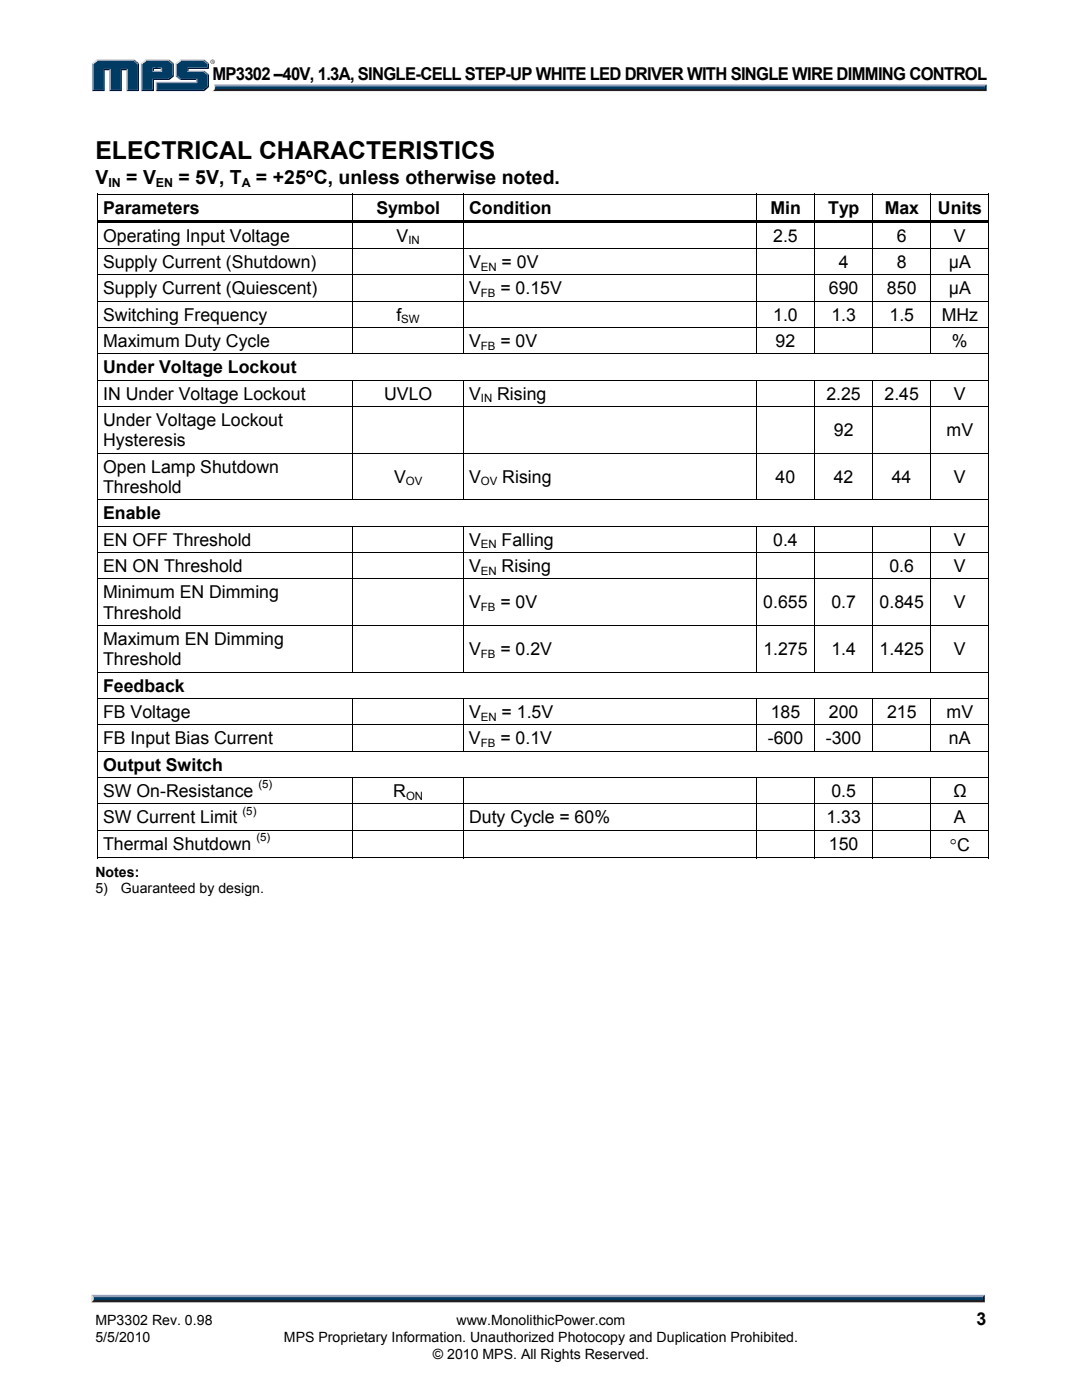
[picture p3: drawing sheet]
<svg xmlns="http://www.w3.org/2000/svg" width="216mm" height="279mm" viewBox="0 0 216 279" stroke-linecap="round" stroke-linejoin="round" font-family="sans-serif">
<path d="M18.7 259.2h177.4l.4 .7h-178.3z" fill="#231f20"/>
<path d="M18.3 258.4h178.2l-.4 .8h-177.4z" fill="#94a0b9"/>
<path d="M196.5 258.4v1.5l-.4-.4v-.6z" fill="#001339"/>
<path d="M18.7 258.9h177.4v.6h-177.4z" fill="#003b63"/>
<path d="M18.2 258.4l.5 .5v.5l-.5 .5z" fill="#dcddde"/>
<path d="M42.7 16.9h154.2l-.4 .6h-153.6z" fill="#94a0b9"/>
<path d="M42.9 17.5h153.6l.4 .7h-154.6l.4-.3z" fill="#231f20"/>
<path d="M196.5 17.3l.4-.4v1.3l-.4-.4z" fill="#001339"/>
<path d="M42.9 17.3h153.6v.5h-153.7z" fill="#003b63"/>
<path d="M42.7 16.9l.2 .5a.79 .79 0 0 1-.6 .8l.1-.1a1.24 1.24 0 0 0 .3-1.2z" fill="#dcddde"/>
<path d="M30.4 14.4l.3-.3h1.4l.2 .3z" fill="#94a0b9"/>
<g fill="#003b63">
<path d="M18.6 12.8l.8-.6h7.3l.8 .6v5.1h-2v-4.1h-1.5v4.1h-1.9v-4.1h-1.5v4.1h-2z"/>
<path d="M28.4 12.8l.8-.6h2.1v1.3h-.9v.9h1.9v-.9h-1.2v-1.3h2.5l.8 .6v2.3l-.8 .6h-3.2v2.2h-2z"/>
<path d="M31.3 16.6h8v-.9h-3.2l-.8-.6v-2.3l.8-.6h4.5l.8 .6v.7h-4v.9h3.2l.8 .6v2.2l-.8 .7h-9.3z"/>
</g>
<path d="M36 12h4.8" fill="none" stroke="#94a0b9" stroke-width=".27"/>
<path d="M35.1 12.6l.9-.7 .1 .3-.8 .6z" fill="#dcddde"/>
<path d="M35.2 12.6v2.7" fill="none" stroke="#94a0b9" stroke-width=".27"/>
<path d="M35.1 15.3l.2-.2 .8 .6-.1 .3z" fill="#547194"/>
<path d="M36 15.8h3.4" fill="none" stroke="#001339" stroke-width=".27"/>
<g fill="#94a0b9">
<path d="M31.1 16.3h8v-.3l.3-.3v.9h-8.1z"/>
<path d="M31.1 16.3l.2 .3v1.3l-.2 .3z"/>
</g>
<path d="M37.4 13.5h4v-.7l.3-.2v1.2h-4.1v.3l-.2 .3z" fill="#001339"/>
<path d="M37.4 14.2h3.4" fill="none" stroke="#94a0b9" stroke-width=".27"/>
<path d="M40.8 14.1l.9 .7-.3 .2-.8-.6z" fill="#547194"/>
<g fill="#001339">
<path d="M31.1 18.2l.2-.3h9.3l.8-.7v-2.2l.3-.2v2.6l-.9 .8z"/>
<path d="M30.4 15.7h3.2l.8-.6v-2.3l.3-.2v2.7l-.9 .7h-3.1v2.2h-2.6l.3-.3h2z"/>
</g>
<path d="M33.8 11.9l.9 .7-.3 .2-.8-.6z" fill="#547194"/>
<path d="M29 12h4.8" fill="none" stroke="#94a0b9" stroke-width=".27"/>
<path d="M28.1 12.6l.9-.7 .2 .3-.8 .6z" fill="#dcddde"/>
<path d="M28.2 12.6v5.6" fill="none" stroke="#94a0b9" stroke-width=".27"/>
<path d="M32.1 13.8l.2-.3v.9l-.2-.3z" fill="#94a0b9"/>
<g fill="#001339">
<path d="M30.4 13.5h1.9l-.2 .3h-1.4v.3l-.3 .3z"/>
<path d="M27.5 12.8l.2-.2v5.6h-2.5l.3-.3h2z"/>
</g>
<path d="M26.8 11.9l.9 .7-.2 .2-.8-.6z" fill="#547194"/>
<path d="M19.2 12h7.6" fill="none" stroke="#94a0b9" stroke-width=".27"/>
<path d="M18.4 12.6l.8-.7 .2 .3-.8 .6z" fill="#dcddde"/>
<path d="M18.5 12.6v5.6" fill="none" stroke="#94a0b9" stroke-width=".27"/>
<path d="M20.6 13.8h1.5l-.3 .2h-.9v4.2h-2.5l.2-.3h2z" fill="#001339"/>
<path d="M21.9 13.8v4.4" fill="none" stroke="#94a0b9" stroke-width=".27"/>
<path d="M24 13.8h1.5l-.3 .2h-.9v4.2h-2.5l.3-.3h1.9z" fill="#001339"/>
<path d="M25.3 13.8v4.4" fill="none" stroke="#94a0b9" stroke-width=".27"/>
<path d="M40.8 11.9l.9 .7-.3 .2-.8-.6z" fill="#547194"/>
<path d="M42 12.3a.45 .45 0 0 1 .9 0 .45 .45 0 0 1-.9 0zM42.1 12.3a.37 .37 0 0 0 .7 0 .37 .37 0 0 0-.7 0zM42.3 12.1l.3 .1v.4l-.2-.2-.1 .2zM42.3 12.2v.1h.2z" fill="#231f20"/>
<g fill="#000">
<path d="M19.5 38.7h.1v.6h-.1zM70.3 38.7h.1v.6h-.1zM92.5 38.7h.1v.6h-.1zM150.9 38.7h.1v.6h-.1zM162.5 38.7h.1v.6h-.1zM174.1 38.7h.1v.6h-.1zM185.7 38.7h.1v.6h-.1zM197.3 38.7h.1v.6h-.1zM197.3 38.7h.1v.1h-.1zM19.5 43.9h.1v1.1h-.1zM19.5 49.5h.1v.7h-.1zM19.5 54.8h.1v.7h-.1z"/>
<path d="M19.6 43.9h50.7v.5h-50.7zM70.3 44.5h.1v.5h-.1zM70.3 43.9h22.2v.5h-22.2zM70.3 49.5h.1v.7h-.1zM70.3 54.8h.1v.7h-.1zM92.5 44.5h.1v.5h-.1zM92.5 43.9h58.4v.5h-58.4zM92.5 49.5h.1v.7h-.1zM92.5 54.8h.1v.7h-.1zM150.9 44.5h.1v.5h-.1zM150.9 43.9h11.6v.5h-11.6zM150.9 49.5h.1v.7h-.1z"/>
<path d="M150.9 54.8h.1v.7h-.1zM162.5 44.5h.1v.5h-.1zM162.5 43.9h11.6v.5h-11.6zM162.5 49.5h.1v.7h-.1zM162.5 54.8h.1v.7h-.1zM174.1 44.5h.1v.5h-.1zM174.1 43.9h11.6v.5h-11.6zM174.1 49.5h.1v.7h-.1zM174.1 54.8h.1v.7h-.1zM185.7 44.5h.1v.5h-.1zM185.7 43.9h11.6v.5h-11.6zM185.7 49.5h.1v.7h-.1z"/>
<path d="M185.7 54.8h.1v.7h-.1zM197.3 43.9h.1v1.1h-.1zM197.3 49.5h.1v.7h-.1zM197.3 54.8h.1v.7h-.1zM19.5 60h.1v.7h-.1zM19.5 65.3h.1v.7h-.1zM19.5 70.5h.1v.7h-.1zM19.5 75.8h.1v.7h-.1zM70.3 60h.1v.7h-.1zM70.3 65.3h.1v.7h-.1zM70.3 75.8h.1v.7h-.1zM92.5 60h.1v.7h-.1z"/>
<path d="M92.5 65.3h.1v.7h-.1zM92.5 75.8h.1v.7h-.1zM150.9 60h.1v.7h-.1zM150.9 65.3h.1v.7h-.1zM150.9 75.8h.1v.7h-.1zM162.5 60h.1v.7h-.1zM162.5 65.3h.1v.7h-.1zM162.5 75.8h.1v.7h-.1zM174.1 60h.1v.7h-.1zM174.1 65.3h.1v.7h-.1zM174.1 75.8h.1v.7h-.1zM185.7 60h.1v.7h-.1z"/>
<path d="M185.7 65.3h.1v.7h-.1zM185.7 75.8h.1v.7h-.1zM197.3 60h.1v.7h-.1zM197.3 65.3h.1v.7h-.1zM197.3 70.5h.1v.7h-.1zM197.3 75.8h.1v.7h-.1zM19.5 81h.1v.7h-.1zM19.5 90.4h.1v.7h-.1zM70.3 81h.1v.7h-.1zM70.3 90.4h.1v.7h-.1zM92.5 81h.1v.7h-.1zM92.5 90.4h.1v.7h-.1z"/>
<path d="M150.9 81h.1v.7h-.1zM150.9 90.4h.1v.7h-.1zM162.5 81h.1v.7h-.1zM162.5 90.4h.1v.7h-.1zM174.1 81h.1v.7h-.1zM174.1 90.4h.1v.7h-.1zM185.7 81h.1v.7h-.1zM185.7 90.4h.1v.7h-.1zM197.3 81h.1v.7h-.1zM197.3 90.4h.1v.7h-.1zM19.5 99.7h.1v.7h-.1zM19.5 104.9h.1v.7h-.1z"/>
<path d="M19.5 110.2h.1v.7h-.1zM19.5 115.4h.1v.7h-.1zM70.3 104.9h.1v.7h-.1zM70.3 110.2h.1v.7h-.1zM70.3 115.4h.1v.7h-.1zM92.5 104.9h.1v.7h-.1zM92.5 110.2h.1v.7h-.1zM92.5 115.4h.1v.7h-.1zM150.9 104.9h.1v.7h-.1zM150.9 110.2h.1v.7h-.1zM150.9 115.4h.1v.7h-.1zM162.5 104.9h.1v.7h-.1z"/>
<path d="M162.5 110.2h.1v.7h-.1zM162.5 115.4h.1v.7h-.1zM174.1 104.9h.1v.7h-.1zM174.1 110.2h.1v.7h-.1zM174.1 115.4h.1v.7h-.1zM185.7 104.9h.1v.7h-.1zM185.7 110.2h.1v.7h-.1zM185.7 115.4h.1v.7h-.1zM197.3 99.7h.1v.7h-.1zM197.3 104.9h.1v.7h-.1zM197.3 110.2h.1v.7h-.1zM197.3 115.4h.1v.7h-.1z"/>
<path d="M19.5 124.8h.1v.7h-.1zM19.5 134.1h.1v.7h-.1zM70.3 124.8h.1v.7h-.1zM92.5 124.8h.1v.7h-.1zM150.9 124.8h.1v.7h-.1zM162.5 124.8h.1v.7h-.1zM174.1 124.8h.1v.7h-.1zM185.7 124.8h.1v.7h-.1zM197.3 124.8h.1v.7h-.1zM197.3 134.1h.1v.7h-.1zM19.5 139.3h.1v.7h-.1zM19.5 144.6h.1v.7h-.1z"/>
<path d="M19.5 149.8h.1v.7h-.1zM19.5 155.1h.1v.7h-.1zM70.3 139.3h.1v.7h-.1zM70.3 144.6h.1v.7h-.1zM70.3 155.1h.1v.7h-.1zM92.5 139.3h.1v.7h-.1zM92.5 144.6h.1v.7h-.1zM92.5 155.1h.1v.7h-.1zM150.9 139.3h.1v.7h-.1zM150.9 144.6h.1v.7h-.1zM150.9 155.1h.1v.7h-.1zM162.5 139.3h.1v.7h-.1z"/>
<path d="M162.5 144.6h.1v.7h-.1zM162.5 155.1h.1v.7h-.1zM174.1 139.3h.1v.7h-.1zM174.1 144.6h.1v.7h-.1zM174.1 155.1h.1v.7h-.1zM185.7 139.3h.1v.7h-.1zM185.7 144.6h.1v.7h-.1zM185.7 155.1h.1v.7h-.1zM197.3 139.3h.1v.7h-.1zM197.3 144.6h.1v.7h-.1zM197.3 149.8h.1v.7h-.1zM197.3 155.1h.1v.7h-.1z"/>
<path d="M19.5 160.4h.1v.7h-.1zM19.5 165.6h.1v.7h-.1zM70.3 160.4h.1v.7h-.1zM70.3 165.6h.1v.7h-.1zM92.5 160.4h.1v.7h-.1zM92.5 165.6h.1v.7h-.1zM150.9 160.4h.1v.7h-.1zM150.9 165.6h.1v.7h-.1zM162.5 160.4h.1v.7h-.1zM162.5 165.6h.1v.7h-.1zM174.1 160.4h.1v.7h-.1zM174.1 165.6h.1v.7h-.1z"/>
<path d="M185.7 160.4h.1v.7h-.1zM185.7 165.6h.1v.7h-.1zM197.3 160.4h.1v.7h-.1zM197.3 165.6h.1v.7h-.1zM197.3 171.1h.1v.2h-.1z"/>
</g>
<g fill="none" stroke="#000" stroke-width=".2">
<path d="M19.5 38.7h50.8M19.5 39.3v4.6M70.3 39.3v4.6M70.4 38.7h22.1M92.6 39.3v4.6M92.6 38.7h58.3M151 39.3v4.6M151 38.7h11.5M162.5 39.3v4.6M162.6 38.7h11.5M174.2 39.3v4.6M174.2 38.7h11.5"/>
<path d="M185.7 39.3v4.6M185.8 38.7h11.5M197.3 39.3v4.6M19.5 45v4.5M19.5 50.2v4.6M19.5 55.5v4.5M19.6 49.6h50.7M19.6 54.9h50.7M70.3 45v4.5M70.3 50.2v4.6M70.3 55.5v4.5M70.4 49.6h22.1"/>
<path d="M70.4 54.9h22.1M92.6 45v4.5M92.6 50.2v4.6M92.6 55.5v4.5M92.6 49.6h58.3M92.6 54.9h58.3M151 45v4.5M151 50.2v4.6M151 55.5v4.5M151 49.6h11.5M151 54.9h11.5M162.5 45v4.5"/>
<path d="M162.5 50.2v4.6M162.5 55.5v4.5M162.6 49.6h11.5M162.6 54.9h11.5M174.2 45v4.5M174.2 50.2v4.6M174.2 55.5v4.5M174.2 49.6h11.5M174.2 54.9h11.5M185.7 45v4.5M185.7 50.2v4.6M185.7 55.5v4.5"/>
<path d="M185.8 49.6h11.5M185.8 54.9h11.5M197.3 45v4.5M197.3 50.2v4.6M197.3 55.5v4.5M19.5 60.7v4.6M19.5 66v4.5M19.5 71.2v4.6M19.5 76.5v4.5M19.6 60.1h50.7M19.6 65.4h50.7M19.6 70.6h177.7"/>
<path d="M19.6 75.9h50.7M70.3 60.7v4.6M70.3 66v4.5M70.3 76.5v4.5M70.4 60.1h22.1M70.4 65.4h22.1M70.4 75.9h22.1M92.6 60.7v4.6M92.6 66v4.5M92.6 76.5v4.5M92.6 60.1h58.3M92.6 65.4h58.3"/>
<path d="M92.6 75.9h58.3M151 60.7v4.6M151 66v4.5M151 76.5v4.5M151 60.1h11.5M151 65.4h11.5M151 75.9h11.5M162.5 60.7v4.6M162.5 66v4.5M162.5 76.5v4.5M162.6 60.1h11.5M162.6 65.4h11.5"/>
<path d="M162.6 75.9h11.5M174.2 60.7v4.6M174.2 66v4.5M174.2 76.5v4.5M174.2 60.1h11.5M174.2 65.4h11.5M174.2 75.9h11.5M185.7 60.7v4.6M185.7 66v4.5M185.7 76.5v4.5M185.8 60.1h11.5M185.8 65.4h11.5"/>
<path d="M185.8 75.9h11.5M197.3 60.7v4.6M197.3 66v4.5M197.3 71.2v4.6M197.3 76.5v4.5M19.5 81.7v8.7M19.5 91.1v8.6M19.6 81.1h50.7M19.6 90.4h50.7M19.6 99.8h177.7M70.3 81.7v8.7M70.3 91.1v8.6"/>
<path d="M70.4 81.1h22.1M70.4 90.4h22.1M92.6 81.7v8.7M92.6 91.1v8.6M92.6 81.1h58.3M92.6 90.4h58.3M151 81.7v8.7M151 91.1v8.6M151 81.1h11.5M151 90.4h11.5M162.5 81.7v8.7M162.5 91.1v8.6"/>
<path d="M162.6 81.1h11.5M162.6 90.4h11.5M174.2 81.7v8.7M174.2 91.1v8.6M174.2 81.1h11.5M174.2 90.4h11.5M185.7 81.7v8.7M185.7 91.1v8.6M185.8 81.1h11.5M185.8 90.4h11.5M197.3 81.7v8.7M197.3 91.1v8.6"/>
<path d="M19.5 100.4v4.5M19.5 105.6v4.6M19.5 110.9v4.5M19.5 116.1v8.7M19.6 105h50.7M19.6 110.3h50.7M19.6 115.5h50.7M70.3 105.6v4.6M70.3 110.9v4.5M70.3 116.1v8.7M70.4 105h22.1M70.4 110.3h22.1"/>
<path d="M70.4 115.5h22.1M92.6 105.6v4.6M92.6 110.9v4.5M92.6 116.1v8.7M92.6 105h58.3M92.6 110.3h58.3M92.6 115.5h58.3M151 105.6v4.6M151 110.9v4.5M151 116.1v8.7M151 105h11.5M151 110.3h11.5"/>
<path d="M151 115.5h11.5M162.5 105.6v4.6M162.5 110.9v4.5M162.5 116.1v8.7M162.6 105h11.5M162.6 110.3h11.5M162.6 115.5h11.5M174.2 105.6v4.6M174.2 110.9v4.5M174.2 116.1v8.7M174.2 105h11.5M174.2 110.3h11.5"/>
<path d="M174.2 115.5h11.5M185.7 105.6v4.6M185.7 110.9v4.5M185.7 116.1v8.7M185.8 105h11.5M185.8 110.3h11.5M185.8 115.5h11.5M197.3 100.4v4.5M197.3 105.6v4.6M197.3 110.9v4.5M197.3 116.1v8.7M19.5 125.5v8.6"/>
<path d="M19.5 134.8v4.5M19.6 124.8h50.7M19.6 134.2h177.7M19.6 139.4h50.7M70.3 125.5v8.6M70.4 124.8h22.1M70.4 139.4h22.1M92.6 125.5v8.6M92.6 124.8h58.3M92.6 139.4h58.3M151 125.5v8.6M151 124.8h11.5"/>
<path d="M151 139.4h11.5M162.5 125.5v8.6M162.6 124.8h11.5M162.6 139.4h11.5M174.2 125.5v8.6M174.2 124.8h11.5M174.2 139.4h11.5M185.7 125.5v8.6M185.8 124.8h11.5M185.8 139.4h11.5M197.3 125.5v8.6M197.3 134.8v4.5"/>
<path d="M19.5 140v4.6M19.5 145.3v4.5M19.5 150.5v4.6M19.5 155.8v4.6M19.6 144.7h50.7M19.6 149.9h177.7M19.6 155.2h50.7M70.3 140v4.6M70.3 145.3v4.5M70.3 155.8v4.6M70.4 144.7h22.1M70.4 155.2h22.1"/>
<path d="M92.6 140v4.6M92.6 145.3v4.5M92.6 155.8v4.6M92.6 144.7h58.3M92.6 155.2h58.3M151 140v4.6M151 145.3v4.5M151 155.8v4.6M151 144.7h11.5M151 155.2h11.5M162.5 140v4.6M162.5 145.3v4.5"/>
<path d="M162.5 155.8v4.6M162.6 144.7h11.5M162.6 155.2h11.5M174.2 140v4.6M174.2 145.3v4.5M174.2 155.8v4.6M174.2 144.7h11.5M174.2 155.2h11.5M185.7 140v4.6M185.7 145.3v4.5M185.7 155.8v4.6M185.8 144.7h11.5"/>
<path d="M185.8 155.2h11.5M197.3 140v4.6M197.3 145.3v4.5M197.3 150.5v4.6M197.3 155.8v4.6M19.5 171.2h50.8M19.5 161.1v4.5M19.5 166.3v5M19.6 160.4h50.7M19.6 165.7h50.7M70.3 161.1v4.5M70.3 166.3v5"/>
<path d="M70.4 160.4h22.1M70.4 165.7h22.1M70.4 171.2h22.1M92.6 161.1v4.5M92.6 166.3v5M92.6 160.4h58.3M92.6 165.7h58.3M92.6 171.2h58.3M151 161.1v4.5M151 166.3v5M151 160.4h11.5M151 165.7h11.5"/>
<path d="M151 171.2h11.5M162.5 161.1v4.5M162.5 166.3v5M162.6 160.4h11.5M162.6 165.7h11.5M162.6 171.2h11.5M174.2 161.1v4.5M174.2 166.3v5M174.2 160.4h11.5M174.2 165.7h11.5M174.2 171.2h11.5M185.7 161.1v4.5"/>
<path d="M185.7 166.3v5M185.8 160.4h11.5M185.8 165.7h11.5M185.8 171.2h11.5M197.3 161.1v4.5M197.3 166.3v5"/>
</g>
<text font-size="4.9" x="19" y="31.8">ELECTRICAL CHARACTERISTICS</text>
<g font-size="3.9">
<text x="19" y="36.7">V</text>
<text x="25.2" y="36.7">= V</text>
<text x="35.6" y="36.7">= 5V, T</text>
<text x="51.1" y="36.7">= +25°C, unless otherwise noted.</text>
</g>
<g font-size="3.5">
<text x="42.4" y="16">MP3302 –40V, 1.3A, SINGLE-CELL STEP-UP WHITE LED DRIVER WITH SINGLE WIRE DIMMING CONTROL</text>
<text x="20.6" y="42.6">Parameters</text>
<text x="75.1" y="42.6">Symbol</text>
<text x="93.6" y="42.6">Condition</text>
<text x="153.7" y="42.6">Min</text>
<text x="165.3" y="42.6">Typ</text>
<text x="176.5" y="42.6">Max</text>
<text x="187.1" y="42.6">Units</text>
<text x="20.6" y="48.2">Operating Input Voltage</text>
<text x="20.6" y="53.5">Supply Current (Shutdown)</text>
<text x="79.1" y="48.2">V</text>
<text x="93.6" y="53.5">V</text>
<text x="100.1" y="53.5">= 0V</text>
<text x="154.3" y="48.2">2.5</text>
<text x="167.4" y="53.5">4</text>
<text x="179" y="53.5">8</text>
<text x="179" y="48.2">6</text>
<text x="189.3" y="53.5">µA</text>
<text x="190.3" y="48.2">V</text>
<text x="20.6" y="58.7">Supply Current (Quiescent)</text>
<text x="93.6" y="58.7">V</text>
<text x="99.8" y="58.7">= 0.15V</text>
<text x="165.4" y="58.7">690</text>
<text x="177" y="58.7">850</text>
<text x="189.3" y="58.7">µA</text>
<text x="20.6" y="64">Switching Frequency</text>
<text x="79.1" y="64">f</text>
<text x="154.3" y="64">1.0</text>
<text x="165.9" y="64">1.3</text>
<text x="177.5" y="64">1.5</text>
<text x="187.9" y="64">MHz</text>
<text x="20.6" y="69.2">Maximum Duty Cycle</text>
<text x="93.6" y="69.2">V</text>
<text x="99.8" y="69.2">= 0V</text>
<text x="154.8" y="69.2">92</text>
<text x="190" y="69.2">%</text>
<text x="20.6" y="74.5">Under Voltage Lockout</text>
<text x="20.6" y="79.8">IN Under Voltage Lockout</text>
<text x="76.6" y="79.8">UVLO</text>
<text x="93.6" y="79.8">V</text>
<text x="99.2" y="79.8">Rising</text>
<text x="164.9" y="79.8">2.25</text>
<text x="176.5" y="79.8">2.45</text>
<text x="190.3" y="79.8">V</text>
<text x="20.6" y="85">Under Voltage Lockout</text>
<text x="20.6" y="89.1">Hysteresis</text>
<text x="166.4" y="87">92</text>
<text x="188.9" y="87">mV</text>
<text x="20.6" y="94.3">Open Lamp Shutdown</text>
<text x="20.6" y="98.4">Threshold</text>
<text x="78.6" y="96.3">V</text>
<text x="93.6" y="96.3">V</text>
<text x="100.2" y="96.3">Rising</text>
<text x="154.8" y="96.3">40</text>
<text x="166.4" y="96.3">42</text>
<text x="177.9" y="96.3">44</text>
<text x="190.3" y="96.3">V</text>
<text x="20.6" y="103.7">Enable</text>
<text x="20.6" y="108.9">EN OFF Threshold</text>
<text x="93.6" y="108.9">V</text>
<text x="100.1" y="108.9">Falling</text>
<text x="154.3" y="108.9">0.4</text>
<text x="190.3" y="108.9">V</text>
<text x="20.6" y="114.2">EN ON Threshold</text>
<text x="20.6" y="119.4">Minimum EN Dimming</text>
<text x="93.6" y="114.2">V</text>
<text x="100.1" y="114.2">Rising</text>
<text x="177.5" y="114.2">0.6</text>
<text x="190.3" y="114.2">V</text>
<text x="20.6" y="123.5">Threshold</text>
<text x="93.6" y="121.4">V</text>
<text x="99.8" y="121.4">= 0V</text>
<text x="152.3" y="121.4">0.655</text>
<text x="165.9" y="121.4">0.7</text>
<text x="175.5" y="121.4">0.845</text>
<text x="190.3" y="121.4">V</text>
<text x="20.6" y="128.7">Maximum EN Dimming</text>
<text x="93.6" y="130.7">V</text>
<text x="99.8" y="130.7">= 0.2V</text>
<text x="152.3" y="130.7">1.275</text>
<text x="165.9" y="130.7">1.4</text>
<text x="175.5" y="130.7">1.425</text>
<text x="190.3" y="130.7">V</text>
<text x="20.6" y="132.8">Threshold</text>
<text x="20.6" y="138">Feedback</text>
<text x="20.6" y="143.3">FB Voltage</text>
<text x="93.6" y="143.3">V</text>
<text x="100.1" y="143.3">= 1.5V</text>
<text x="153.8" y="143.3">185</text>
<text x="165.4" y="143.3">200</text>
<text x="177" y="143.3">215</text>
<text x="188.9" y="143.3">mV</text>
<text x="20.6" y="148.5">FB Input Bias Current</text>
<text x="93.6" y="148.5">V</text>
<text x="99.8" y="148.5">= 0.1V</text>
<text x="153.2" y="148.5">-600</text>
<text x="164.8" y="148.5">-300</text>
<text x="189.4" y="148.5">nA</text>
<text x="20.6" y="153.8">Output Switch</text>
<text x="20.6" y="159">SW On-Resistance</text>
<text x="78.5" y="159">R</text>
<text x="165.9" y="159">0.5</text>
<text x="190.2" y="159">Ω</text>
<text x="20.6" y="164.3">SW Current Limit</text>
<text x="93.6" y="164.3">Duty Cycle = 60%</text>
<text x="164.9" y="164.3">1.33</text>
<text x="190.3" y="164.3">A</text>
<text x="20.6" y="169.7">Thermal Shutdown</text>
<text x="165.4" y="169.7">150</text>
<text x="189.5" y="169.8">°C</text>
<text x="194.9" y="264.5">3</text>
</g>
<g font-size="2.8">
<text x="19" y="175">Notes:</text>
<text x="19" y="178.2">5)</text>
<text x="24.1" y="178.2">Guaranteed by design.</text>
<text x="19" y="267.9">5/5/2010</text>
<text x="19" y="264.5">MP3302 Rev. 0.98</text>
<text x="56.7" y="267.9">MPS Proprietary Information. Unauthorized Photocopy and Duplication Prohibited.</text>
<text x="91.1" y="264.5">www.MonolithicPower.com</text>
<text x="86.4" y="271.1">© 2010 MPS. All Rights Reserved.</text>
</g>
<g font-size="2.5">
<text x="21.6" y="37.3">IN</text>
<text x="31.1" y="37.3">EN</text>
<text x="48.3" y="37.3">A</text>
</g>
<g font-size="2.3">
<text x="81.5" y="48.7">IN</text>
<text x="95.9" y="54">EN</text>
<text x="95.9" y="59.3">FB</text>
<text x="80.1" y="64.5">SW</text>
<text x="95.9" y="69.8">FB</text>
<text x="95.9" y="80.3">IN</text>
<text x="81" y="96.9">OV</text>
<text x="95.9" y="96.9">OV</text>
<text x="95.9" y="109.4">EN</text>
<text x="95.9" y="114.7">EN</text>
<text x="95.9" y="121.9">FB</text>
<text x="95.9" y="131.3">FB</text>
<text x="95.9" y="143.8">EN</text>
<text x="95.9" y="149.1">FB</text>
<text x="51.6" y="157.3">(5)</text>
<text x="81" y="159.6">ON</text>
<text x="48.4" y="162.6">(5)</text>
<text x="51.2" y="167.9">(5)</text>
</g>
</svg>
